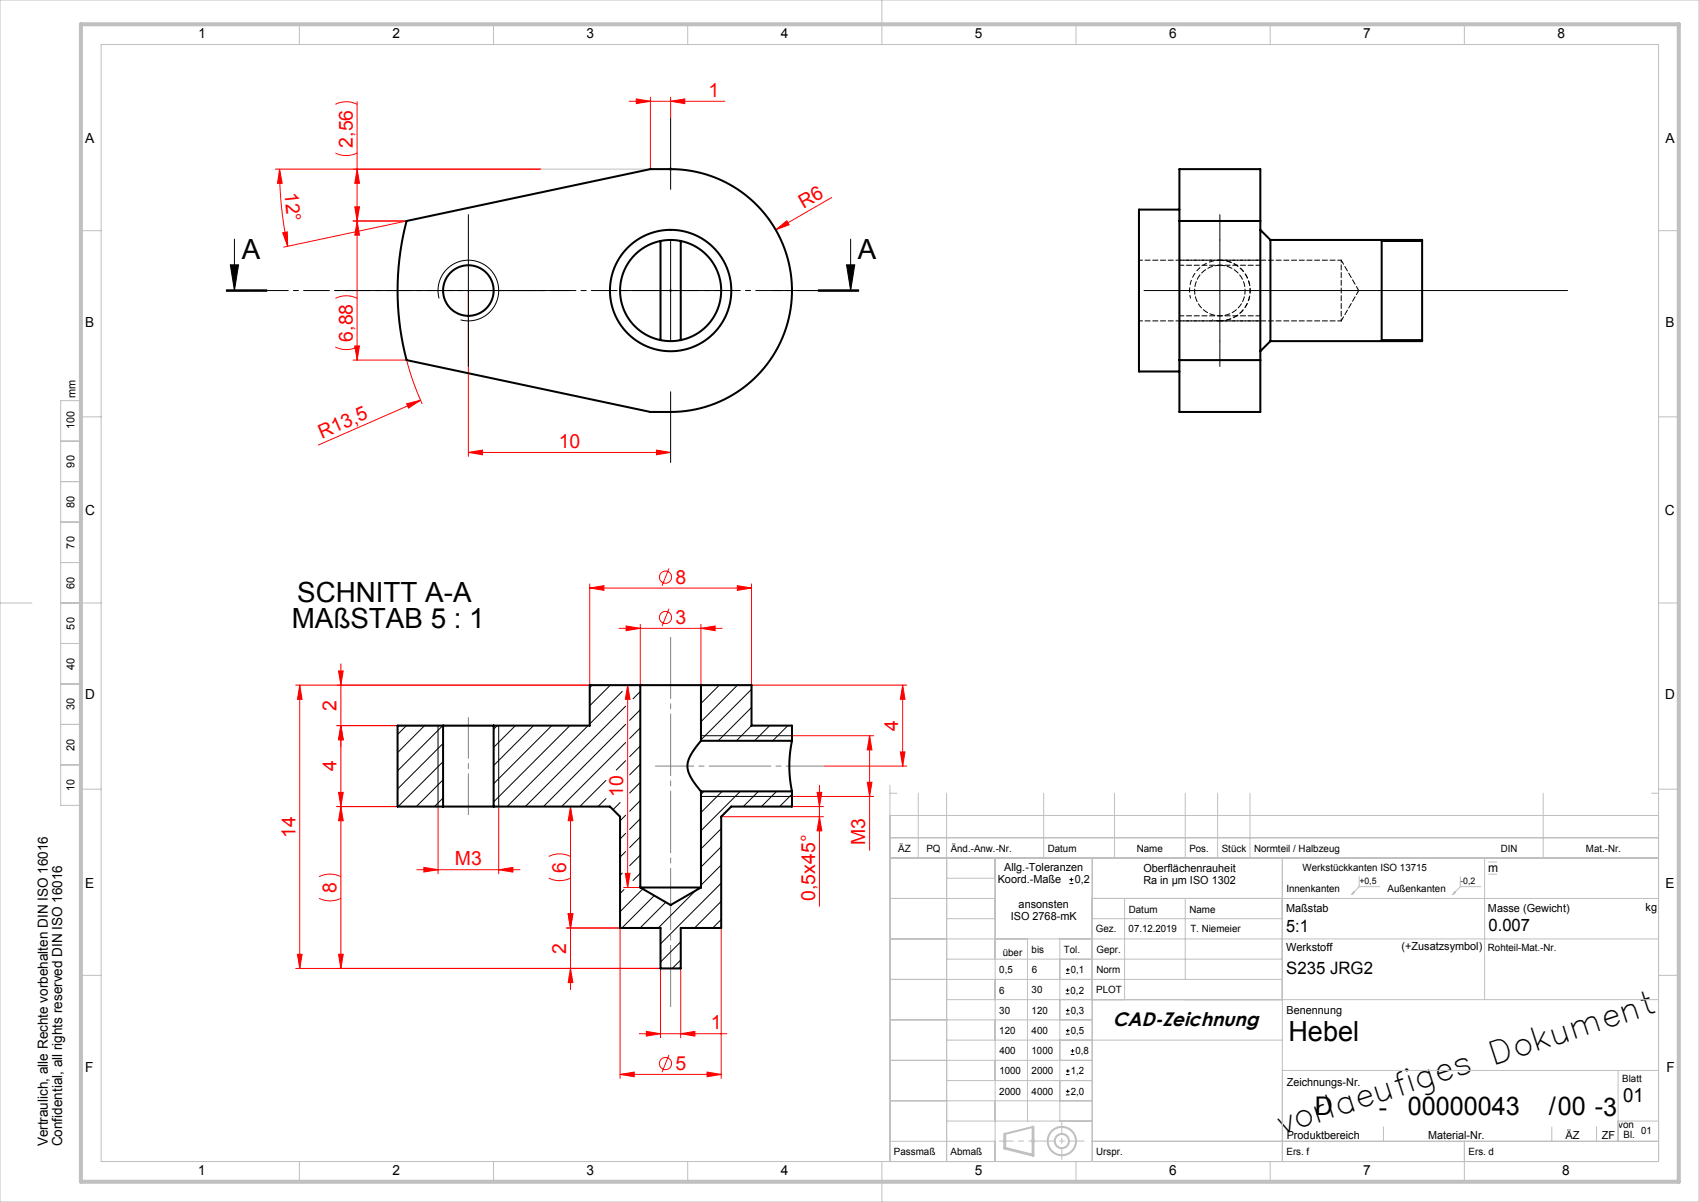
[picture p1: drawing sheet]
<svg xmlns="http://www.w3.org/2000/svg" width="420mm" height="297mm" viewBox="0 0 420 297" stroke-linecap="round" stroke-linejoin="round" font-family="sans-serif">
<g fill="none" stroke="#f00" stroke-width=".25">
<path d="M82.9 37.8a6 6 0 0 0 5.4 0M82.9 25.8a6 6 0 0 1 5.4 0M88.3 25.1v63.9M155.5 25h23.7M157.3 24.4l3.5 .6-3.5 .6zM160.8 24v17.8M165.8 25l3.5-.6v1.2zM165.8 24v5.3M68.1 41.8h65.6M69.1 41.8l.7 3.5h-1.2zM69.1 41.8l.5 9.6 1.5 9.4M69.9 57.5l1.1-.2 .1 3.5z"/>
<path d="M87.3 54.6h13.2l-30.4 6.5M87.7 51.1h1.2l-.6 3.5zM88.3 41.8l.6 3.5h-1.2zM88.3 54.6l.6 3.5h-1.2zM191.8 56.8l2.7-2.3 .6 1zM205.6 48.8l-13.8 8M82.9 73.7a6 6 0 0 1 5.4 0M115.8 71.8v41M82.9 85.7a6 6 0 0 0 5.4 0M87.3 89h13.2a67.5 67.5 0 0 0 3.9 10.8M87.7 85.5h1.2l-.6 3.5zM100.5 99.8l3.5-.9-3 1.9z"/>
<path d="M104 98.9l-25.3 11.1M115.8 111.8l3.5-.6v1.2zM115.8 111.8h50M162.3 111.2l3.5 .6-3.5 .6zM145.8 145.3l3.5-.6v1.2zM145.8 144.3v25h-72.7M145.8 145.3h40M153 155.3h25.5M154.8 154.7l3.5 .6-3.5 .5zM158.3 154.3v15M165.4 150.4l-1.7 4.3M165.4 140.5l-1.7 4.3"/>
<path d="M173.3 155.3l3.5-.6v1.1zM173.3 154.3v15M182.3 144.7l3.5 .6-3.5 .6zM185.8 144.3v25h38.3M74.1 169.3v70M74.1 169.3l.6 3.5h-1.2zM83.3 179.3h38.7M83.7 165.8h1.1l-.5 3.5zM84.3 179.3l.5 3.5h-1.1zM84.3 164v75.3M155.2 169.3l.5 3.5h-1.1zM155.2 169.3v50"/>
<path d="M223.1 169.3l.6 3.5h-1.1zM223.1 169.3v20M83.3 199.3h38.7M83.7 195.8h1.1l-.5 3.5zM84.3 199.3l.5 3.5h-1.1zM108.3 199.3v16.6M123.3 199.3v16.6M141 199.3l.6 3.5h-1.1zM141 199.3v45.2M195.8 199.3h7.8M195.8 181.8h20.2M195.8 196.8h20.2"/>
<path d="M202 195.8h1.2l-.6 3.5zM202.6 194v29.9M203.8 189.3h20.3M214.4 193.3h1.2l-.6 3.5zM215 181.8v28.3M215 181.8l.6 3.5h-1.2zM222.6 185.8h1.1l-.6 3.5zM78.9 216.6a6 6 0 0 1 5.4 0M103 214.9h25.5M104.8 214.3l3.5 .6-3.5 .6zM123.3 214.9l3.5-.6v1.2zM135.7 217a6 6 0 0 0 5.3 0"/>
<path d="M135.7 211.6a6 6 0 0 1 5.3 0M154.2 219.3h4.1M154.6 215.8h1.1l-.5 3.5zM178.3 201.8h25.3M202.6 201.8l.6 3.5h-1.2zM73.1 239.3h90.2v17.1M73.5 235.8h1.2l-.6 3.5zM78.9 222a6 6 0 0 0 5.4 0M83.7 235.8h1.1l-.5 3.5zM140 229.3h13.3v37.2M140.5 225.8h1.1l-.6 3.5zM141 239.3l.6 3.5h-1.1z"/>
<path d="M168.3 239.3v17.1M178.3 229.3v37.2M158 255.4h21.7M159.8 254.8l3.5 .6-3.5 .6zM168.3 255.4l3.5-.6v1.2zM153.3 265.5l3.5-.6v1.2zM153.3 265.5h25M165.4 260.6l-1.7 4.3M174.8 264.9l3.5 .6-3.5 .6z"/>
<circle cx="164.5" cy="152.6" r="1.5"/>
<circle cx="164.5" cy="142.6" r="1.5"/>
<circle cx="164.5" cy="262.8" r="1.5"/>
</g>
<g fill="none" stroke="#000" stroke-width=".25">
<path d="M165.8 29.3v17.5M58 59.1v12.7M115.8 53v37.5M165.8 59.3v25M210.3 59.1v12.7M301.6 53v37.5M56 72h10zM56 71.8h10M56 71.6h10M56.9 65.4h2.1l-1 6.4zM82.9 71.8h57.9M108.5 73.7a7.5 7.5 0 0 1 6.6-9.4 7.5 7.5 0 0 1 8.2 8.1 7.5 7.5 0 0 1-9.5 6.6"/>
<path d="M153.3 71.8h25M190.8 71.8h21.5M202.3 71.6h10M202.3 72h10M209.3 65.4h2l-1 6.4zM282.8 71.8h104.7M165.8 96.8v17.5M108.3 199.3v-20h15v20M173.3 181.8h22.5M173.3 196.8h22.5M264.4 218.3h.9M264.4 217.3h.9"/>
<path d="M264.8 216.9v.9M263.5 239.6h.9M263.9 239.2v.9M263.5 245.5h.8M263.5 244.7h.8M263.5 255.5h.9M263.5 254.7h.9M263.5 250.6h.9M263.5 249.7h.9M263.5 240.5h.9M263.9 244.2v.9M263.9 249.2v.9"/>
<path d="M263.9 254.2v.9M264.7 259.7h.9M265.1 259.2v.9M263.5 270.5h.9M263.5 269.7h.9M263.5 265.5h.9M263.5 264.6h.9M263.9 269.2v.9M263.9 264.2v.9M264.7 260.5h.9"/>
</g>
<path d="M301.6 79.3a7.5 7.5 0 0 0 7.5-7.5 7.5 7.5 0 0 0-7.5-7.5" fill="none" stroke="#000" stroke-width=".25" stroke-dasharray="1.3 .6" stroke-dashoffset=".3" stroke-linecap="butt"/>
<path d="M301.6 64.3a7.5 7.5 0 0 0-7.3 9.4M301.8 64.3a7.5 7.5 0 0 1 7.3 7.6 7.5 7.5 0 0 1-7.5 7.4" fill="none" stroke="#000" stroke-width=".25" stroke-dasharray="1.3 .6" stroke-dashoffset=".4" stroke-linecap="butt"/>
<path d="M299.6 79l2 .3" fill="none" stroke="#000" stroke-width=".25" stroke-dasharray="1.3 .6" stroke-dashoffset="1" stroke-linecap="butt"/>
<g fill="none" stroke="#c0c0c0" stroke-width=".25">
<path d="M0 0h420v297h-420zM25 11h385v276h-385zM74 6v5M122 6v5M170 6v5M218 0v11M266 6v5M314 6v5M362 6v5M20 57h5M133.7 41.8h32.6M165.4 41.4l.7 .7"/>
<path d="M165.8 41.3v1M166.1 41.4l-.7 .7M410 57h5M165.3 71.8h1M165.4 71.4l.7 .7M165.8 71.3v1M166.1 71.4l-.7 .7M15 99h5v100h-5zM15 119h5M15 109h5M20 103h5M410 103h5"/>
<path d="M15 139h5M15 129h5M0 149h7.9M15 149h10M15 159h5M410 149h5M15 169h5M15 179h5M15 189h5M20 195h5M220 194v93M220 196h1.7"/>
<path d="M227 196v16M234 196v91M258 196v16M275.5 196v16M293 196v16M301 196v16M309 196v16M381.5 196v16M408.3 196h1.7M410 195h5M220 212h190M220 207h190"/>
<path d="M220 201.5h190M234 217h12M246 212v75M270 212v75M317 212v75M336 216.6v2.5M336 219.1h5.1M336 219.1l-1.8 1.9M361 219.1h5.1M361 216.6v2.5M361 219.1l-1.8 1.9M367 212v35"/>
<path d="M368 213h2M368 216h2M220 232h190M220 222h26M234 227h12M234 237h83M254 232v45M262 232v45M270 222h140M270 227h47M278 222v25M293 222v20"/>
<path d="M334.6 220.4l.2 .2-.6 .4zM359.6 220.4l.2 .2-.6 .4zM20 241h5M220 242h97M220 252h50M234 247h176M234 257h83M410 241h5M220 262h50M220 272h50M234 267h36M234 277h36"/>
<path d="M317 264.5h93M342 278.4v3.6M383.6 278.4v3.6M394.7 278.4v3.6M400 277h10M400 264.5v17.5M74 287v5M122 287v5M170 287v5M218 287v10M220 282h26M247.9 281.9h1"/>
<path d="M248 281.6l.7 .7M248.4 281.4v1M248.7 281.6l-.7 .7M254.9 281.9h1M255 281.6l.7 .7M255.4 281.4v1M255.7 281.6l-.7 .7M266 287v5M270 282h140M314 287v5M362 282v10"/>
</g>
<g fill="none" stroke="#c0c0c0" stroke-width=".5">
<path d="M255.4 278.4l-7 1.8"/>
<circle cx="262.5" cy="281.9" r="3.5"/>
<circle cx="262.5" cy="281.9" r="1.75"/>
</g>
<path d="M301.3 64.3h.5" fill="none" stroke="#000" stroke-width=".25" stroke-dasharray="1.3 .6"/>
<path d="M291.6 79.3h20M311.6 64.3h-20" fill="none" stroke="#000" stroke-width=".25" stroke-dasharray="1.3 .6" stroke-dashoffset=".2"/>
<path d="M212.3 71.8h-156.3" fill="none" stroke="#000" stroke-width=".25" stroke-dasharray="6.3 1.3 1.3 1.3" stroke-dashoffset="1.2"/>
<path d="M165.8 157.5v91.2" fill="none" stroke="#808080" stroke-width=".25" stroke-dasharray="15.2 1.3 1.3 1.3" stroke-dashoffset=".1"/>
<path d="M162 189.3h41.8" fill="none" stroke="#808080" stroke-width=".25" stroke-dasharray="15.2 1.3 1.3 1.3" stroke-dashoffset="5.8"/>
<path d="M115.8 177.3v24" fill="none" stroke="#808080" stroke-width=".25" stroke-dasharray="15.2 1.3 1.3 1.3" stroke-dashoffset="5.1"/>
<path d="M262.5 286.5v-9.2" fill="none" stroke="#c0c0c0" stroke-width=".25" stroke-dasharray="6.3 1.3 1.3 1.3" stroke-dashoffset="3.7"/>
<path d="M247 281.9h21" fill="none" stroke="#c0c0c0" stroke-width=".25" stroke-dasharray="6.3 1.3 1.3 1.3" stroke-dashoffset="2.8"/>
<path d="M255.4 278.4v7l-7-1.7v-3.5" fill="none" stroke="#c0c0c0" stroke-width=".7"/>
<path d="M20 6h395v286h-395z" fill="none" stroke="#c0c0c0" stroke-width="1"/>
<path d="M209.3 65.4h2l-1 6.4zM56.9 65.4h2.1l-1 6.4z" fill="#000"/>
<g fill="#f00">
<path d="M100.5 99.8l3.5-.9-3 1.9z"/>
<path d="M191.8 56.8l2.7-2.3 .6 1z"/>
<path d="M87.7 51.1h1.2l-.6 3.5zM88.3 41.8l.6 3.5h-1.2z"/>
<path d="M69.1 41.8l.7 3.5h-1.2zM69.9 57.5l1.1-.2 .1 3.5z"/>
<path d="M87.7 85.5h1.2l-.6 3.5zM88.3 54.6l.6 3.5h-1.2z"/>
<path d="M115.8 111.8l3.5-.6v1.2zM162.3 111.2l3.5 .6-3.5 .6zM157.3 24.4l3.5 .6-3.5 .6zM165.8 25l3.5-.6v1.2z"/>
<path d="M173.3 155.3l3.5-.6v1.1zM154.8 154.7l3.5 .6-3.5 .5z"/>
<path d="M222.6 185.8h1.1l-.6 3.5zM223.1 169.3l.6 3.5h-1.1z"/>
<path d="M154.6 215.8h1.1l-.5 3.5zM155.2 169.3l.5 3.5h-1.1z"/>
<path d="M141 239.3l.6 3.5h-1.1zM140.5 225.8h1.1l-.6 3.5zM83.7 195.8h1.1l-.5 3.5zM84.3 179.3l.5 3.5h-1.1z"/>
<path d="M140.5 225.8h1.1l-.6 3.5zM141 199.3l.6 3.5h-1.1z"/>
<path d="M84.3 179.3l.5 3.5h-1.1zM83.7 165.8h1.1l-.5 3.5z"/>
<path d="M84.3 199.3l.5 3.5h-1.1zM83.7 235.8h1.1l-.5 3.5zM74.1 169.3l.6 3.5h-1.2zM73.5 235.8h1.2l-.6 3.5zM215 181.8l.6 3.5h-1.2zM214.4 193.3h1.2l-.6 3.5zM202 195.8h1.2l-.6 3.5zM202.6 201.8l.6 3.5h-1.2z"/>
<path d="M104.8 214.3l3.5 .6-3.5 .6zM123.3 214.9l3.5-.6v1.2zM159.8 254.8l3.5 .6-3.5 .6zM168.3 255.4l3.5-.6v1.2zM145.8 145.3l3.5-.6v1.2zM182.3 144.7l3.5 .6-3.5 .6zM153.3 265.5l3.5-.6v1.2zM174.8 264.9l3.5 .6-3.5 .6z"/>
</g>
<g fill="none" stroke="#000" stroke-width=".5">
<path d="M100.5 54.6l60.3-12.8h5a30 30 0 0 1 30 30 30 30 0 0 1-30 30h-5l-60.3-12.8a67.5 67.5 0 0 1 0-34.4zM163.3 59.5a12.5 12.5 0 0 1 5 0M163.3 59.5a12.5 12.5 0 0 0-10 12.3 12.5 12.5 0 0 0 10 12.2M163.3 59.5v24.5M168.3 59.5a12.5 12.5 0 0 1 10 12.3 12.5 12.5 0 0 1-10 12.2M168.3 59.5v24.5M291.6 54.6v34.4M291.6 51.8h-10v40h10M291.6 54.6v-12.8h20v12.8M291.6 54.6h20M311.6 54.6v34.4M311.6 56.8l2.5 2.5"/>
<path d="M314.1 59.3v25M314.1 59.3h37.5v.2M351.6 59.5h-10v24.5h10M351.6 59.5v24.5M163.3 84a12.5 12.5 0 0 0 5 0M291.6 89v12.8h20v-12.8M291.6 89h20M314.1 84.3l-2.5 2.5M351.6 84v.3h-37.5M109.5 179.3h12.5M109.5 179.3h-11.2v20h11.2M109.5 179.3v20"/>
<path d="M122 179.3v20M158.3 169.3h15M158.3 169.3v50M158.3 169.3h-12.5v10h-23.8M173.3 169.3v13.7M173.3 169.3h12.5v10h10v3.7M109.5 199.3h12.5M173.3 183l-1 1.2a9.2 9.2 0 0 0-2.4 5.4 12.8 12.8 0 0 0 3.2 5.7l.2 .2M173.3 195.5v23.8M173.3 183h22.5M173.3 195.5h22.5M195.8 183a30 30 0 0 0 0 12.5"/>
<path d="M195.8 195.5v3.8h-15l-2.5 2.5v27.5h-10v10h-5v-10h-10v-27.5l-2.5-2.5h-28.8M158.3 219.3h15M158.3 219.3l7.5 4.3 7.5-4.3"/>
<circle cx="115.8" cy="71.8" r="6.3"/>
<circle cx="165.8" cy="71.8" r="15"/>
</g>
<g fill="none" stroke="#000" stroke-width=".25">
<path d="M100.5 179.3l-2.2 2.2M105 179.3l-6.7 6.7M109.4 179.3l-11.1 11.2M122.9 179.3l-.9 .9M127.4 179.3l-5.4 5.4M131.9 179.3l-9.9 9.9M136.4 179.3l-14.4 14.3M140.9 179.3l-18.9 18.8M145.4 179.3l-20 20M146.4 169.3l-.6 .6M150.9 169.3l-5.1 5.1M153.8 170.8l-8 8.1"/>
<path d="M154.7 174.5l-24.8 24.8M154.7 179l-20.3 20.3M158.3 170.9l-1.8 1.8M158.3 175.4l-2.6 2.6M158.3 179.9l-2.6 2.6M173.3 169.3h.1M177.8 169.3l-4.5 4.5M182.3 169.3l-9 9M185.8 170.3l-12.5 12.5M185.8 174.8l-8.3 8.2M185.8 179.3l-3.8 3.7M190.3 179.3l-3.8 3.7"/>
<path d="M194.8 179.3l-3.8 3.7M109.5 183.7l-11.2 11.2M109.5 188.2l-11.1 11.1M109.5 192.7l-6.6 6.6M109.5 197.2l-2.1 2.1M149.8 192.8l-6.5 6.5M149.8 197.3l-2 2M153.3 198.3l-1.8 1.8M154.7 183.5l-15.9 15.8M154.7 188l-2.4 2.3M158.3 184.3l-2.6 2.7M158.3 188.8l-2.6 2.7"/>
<path d="M158.3 193.3l-2.6 2.6M158.3 197.8l-2.6 2.6M174 195.5l-.7 .8M178.5 195.5l-5.2 5.3M183 195.5l-9.7 9.8M187.5 195.5l-3.8 3.8M192 195.5l-3.8 3.8M195.8 182.8l-.3 .2M195.8 196.2l-3.1 3.1M153.8 215.7l-.5 .6M154.3 219.8l-1 1M154.7 201.4l-1.4 1.4"/>
<path d="M154.7 205.9l-1.4 1.4M154.7 210.4l-1.4 1.4M158.3 202.3l-2.6 2.6M158.3 206.8l-2.6 2.6M158.3 211.3l-2.6 2.6M158.3 215.8l-1.8 1.8M158.9 219.6l-5.6 5.7M178.3 204.8l-5 5M178.3 209.2l-5 5M178.3 213.7l-5 5M178.3 218.2l-15 15M161.7 221.3l-8 8"/>
<path d="M164.6 222.9l-6.4 6.4M168.3 232.7l-5 5M168.3 237.2l-2.1 2.1M172 220.1l-9.3 9.2M178.3 222.7l-6.6 6.6M178.3 227.2l-2.1 2.1"/>
</g>
<path d="M331.6 64.3v15" fill="none" stroke="#000" stroke-width=".25" stroke-dasharray="1.3 .6" stroke-dashoffset=".8"/>
<path d="M301.6 65.5a6.2 6.2 0 0 1 5.4 9.3 6.2 6.2 0 0 1-10.7 .3 6.2 6.2 0 0 1 4.9-9.6h.4M331.6 79.3l4.3-7.5M335.9 71.8l-4.3-7.5" fill="none" stroke="#000" stroke-width=".25" stroke-dasharray="1.3 .6" stroke-dashoffset=".1"/>
<path d="M291.6 78h20M311.6 65.5h-20" fill="none" stroke="#000" stroke-width=".25" stroke-dasharray="1.3 .6" stroke-dashoffset=".2"/>
<path d="M281.6 79.3h50M331.6 64.3h-50" fill="none" stroke="#000" stroke-width=".25" stroke-dasharray="1.3 .6" stroke-dashoffset=".4"/>
<text font-size="7.8" x="317.2" y="280.1" transform="rotate(-18 317.2 280.1)">vorlaeufiges Dokument</text>
<g font-size="6.9">
<text x="59.8" y="63.9">A</text>
<text x="212.1" y="63.9">A</text>
<text x="73.5" y="148.7">SCHNITT A-A</text>
<text x="72.1" y="155.2">MAßSTAB 5 : 1</text>
<text x="318.5" y="257.2">Hebel</text>
</g>
<g font-size="6.3">
<text x="325" y="275.4">D</text>
<text x="340.8" y="275.7">-</text>
<text x="348" y="275.4">00000043</text>
<text x="382.8" y="275.5">/00 -3</text>
</g>
<g font-size="4.8" fill="#f00">
<text x="175.2" y="23.9">1</text>
<text x="87.2" y="36.5" transform="rotate(-90 87.2 36.5)">2,56</text>
<text x="70.3" y="47.6" transform="rotate(84 70.3 47.6)">12°</text>
<text x="198.6" y="51.6" transform="rotate(-30 198.6 51.6)">R6</text>
<text x="87.2" y="84.4" transform="rotate(-90 87.2 84.4)">6,88</text>
<text x="79.5" y="108.4" transform="rotate(-24 79.5 108.4)">R13,5</text>
<text x="138.1" y="110.7">10</text>
<text x="167" y="144.2">8</text>
<text x="167" y="154.2">3</text>
<text x="83.2" y="175.6" transform="rotate(-90 83.2 175.6)">2</text>
<text x="222.1" y="180.6" transform="rotate(-90 222.1 180.6)">4</text>
<text x="83.2" y="190.6" transform="rotate(-90 83.2 190.6)">4</text>
<text x="154.1" y="197" transform="rotate(-90 154.1 197)">10</text>
<text x="73" y="207" transform="rotate(-90 73 207)">14</text>
<text x="213.9" y="208.8" transform="rotate(-90 213.9 208.8)">M3</text>
<text x="112.4" y="213.8">M3</text>
<text x="140" y="215.6" transform="rotate(-90 140 215.6)">6</text>
<text x="83.2" y="220.6" transform="rotate(-90 83.2 220.6)">8</text>
<text x="201.5" y="222.6" transform="rotate(-90 201.5 222.6)">0,5x45°</text>
<text x="140" y="235.6" transform="rotate(-90 140 235.6)">2</text>
<text x="175.7" y="254.3">1</text>
<text x="167" y="264.4">5</text>
</g>
<g font-size="4.8">
<text x="275.1" y="253.4">CAD-Zeichnung</text>
<text x="401.2" y="272.3">01</text>
</g>
<g font-size="4.2">
<text x="318" y="230.2">5:1</text>
<text x="368" y="230">0.007</text>
<text x="317.9" y="240.6">S235 JRG2</text>
</g>
<g font-size="3.4">
<text x="49" y="9.3">1</text>
<text x="97" y="9.3">2</text>
<text x="145" y="9.3">3</text>
<text x="193" y="9.3">4</text>
<text x="241" y="9.3">5</text>
<text x="289.1" y="9.3">6</text>
<text x="337" y="9.3">7</text>
<text x="385" y="9.3">8</text>
<text x="21" y="35.3">A</text>
<text x="411.7" y="35.3">A</text>
<text x="21.1" y="80.8">B</text>
<text x="411.7" y="80.7">B</text>
<text x="21.1" y="127.3">C</text>
<text x="411.6" y="127.3">C</text>
<text x="21.1" y="172.8">D</text>
<text x="411.6" y="172.7">D</text>
<text x="21" y="219.3">E</text>
<text x="411.7" y="219.3">E</text>
<text x="21.1" y="264.8">F</text>
<text x="411.9" y="264.8">F</text>
<text x="11.9" y="283.3" transform="rotate(-90 11.9 283.3)">Vertraulich, alle Rechte vorbehalten DIN ISO 16016</text>
<text x="15.4" y="283.3" transform="rotate(-90 15.4 283.3)">Confidential, all rights reserved DIN ISO 16016</text>
<text x="49" y="290.3">1</text>
<text x="97.1" y="290.3">2</text>
<text x="145" y="290.4">3</text>
<text x="193.1" y="290.4">4</text>
<text x="241" y="290.3">5</text>
<text x="289" y="290.3">6</text>
<text x="337" y="290.3">7</text>
<text x="386.2" y="290.4">8</text>
</g>
<text font-size="3" x="367.9" y="215.5">m</text>
<g font-size="2.7">
<text x="18.6" y="98.2" transform="rotate(-90 18.6 98.2)">mm</text>
<text x="18.4" y="106" transform="rotate(-90 18.4 106)">100</text>
<text x="18.4" y="115.5" transform="rotate(-90 18.4 115.5)">90</text>
<text x="18.4" y="125.5" transform="rotate(-90 18.4 125.5)">80</text>
<text x="18.4" y="135.5" transform="rotate(-90 18.4 135.5)">70</text>
<text x="18.4" y="145.5" transform="rotate(-90 18.4 145.5)">60</text>
<text x="18.4" y="155.5" transform="rotate(-90 18.4 155.5)">50</text>
<text x="18.4" y="165.5" transform="rotate(-90 18.4 165.5)">40</text>
<text x="18.4" y="175.5" transform="rotate(-90 18.4 175.5)">30</text>
<text x="18.4" y="185.5" transform="rotate(-90 18.4 185.5)">20</text>
<text x="18.4" y="195.5" transform="rotate(-90 18.4 195.5)">10</text>
<text x="248.3" y="215.3">Allg.-Toleranzen</text>
<text x="282.7" y="215.4">Oberflächenrauheit</text>
<text x="246.6" y="218.3">Koord.-Maße</text>
<text x="265.7" y="218.3">0,2</text>
<text x="282.6" y="218.4">Ra in µm ISO 1302</text>
<text x="249.9" y="227.3">ISO 2768-mK</text>
<text x="251.8" y="224.3">ansonsten</text>
<text x="317.9" y="225.3">Maßstab</text>
<text x="367.8" y="225.3">Masse (Gewicht)</text>
<text x="406.8" y="225.2">kg</text>
<text x="317.9" y="234.9">Werkstoff</text>
<text x="346.5" y="234.9">(+Zusatzsymbol)</text>
<text x="318.1" y="250.5">Benennung</text>
<text x="318.1" y="268.4">Zeichnungs-Nr.</text>
<text x="318.1" y="281.5">Produktbereich</text>
<text x="353.1" y="281.4">Material-Nr.</text>
<text x="387" y="281.4">ÄZ</text>
<text x="396" y="281.4">ZF</text>
</g>
<g font-size="2.5">
<text x="222" y="210.5">ÄZ</text>
<text x="229" y="210.5">PQ</text>
<text x="235" y="210.5">Änd.-Anw.-Nr.</text>
<text x="259" y="210.5">Datum</text>
<text x="281" y="210.5">Name</text>
<text x="294" y="210.5">Pos.</text>
<text x="302" y="210.5">Stück</text>
<text x="310" y="210.5">Normteil / Halbzeug</text>
<text x="322" y="215.3">Werkstückkanten ISO 13715</text>
<text x="371" y="210.5">DIN</text>
<text x="392" y="210.5">Mat.-Nr.</text>
<text x="318" y="220.5">Innenkanten</text>
<text x="343" y="220.5">Außenkanten</text>
<text x="279" y="225.5">Datum</text>
<text x="294" y="225.5">Name</text>
<text x="270.9" y="230.2">Gez.</text>
<text x="279" y="230.2">07.12.2019</text>
<text x="294.3" y="230.2">T. Niemeier</text>
<text x="247.9" y="236.3">über</text>
<text x="255" y="235.5">bis</text>
<text x="263" y="235.5">Tol.</text>
<text x="271" y="235.5">Gepr.</text>
<text x="367.8" y="234.9">Rohteil-Mat.-Nr.</text>
<text x="247" y="245.5">6</text>
<text x="247" y="240.5">0,5</text>
<text x="255" y="245.5">30</text>
<text x="255.1" y="240.5">6</text>
<text x="264.7" y="245.5">0,2</text>
<text x="264.7" y="240.5">0,1</text>
<text x="271" y="245.5">PLOT</text>
<text x="271" y="240.5">Norm</text>
<text x="247" y="250.5">30</text>
<text x="255" y="250.5">120</text>
<text x="264.7" y="250.5">0,3</text>
<text x="247" y="255.5">120</text>
<text x="255" y="255.5">400</text>
<text x="264.7" y="255.5">0,5</text>
<text x="247.1" y="260.5">400</text>
<text x="255" y="260.5">1000</text>
<text x="265.9" y="260.5">0,8</text>
<text x="247.1" y="265.5">1000</text>
<text x="255" y="265.5">2000</text>
<text x="264.7" y="265.5">1,2</text>
<text x="401" y="267.3">Blatt</text>
<text x="247" y="270.5">2000</text>
<text x="255" y="270.5">4000</text>
<text x="264.7" y="270.5">2,0</text>
<text x="400" y="278.8">von</text>
<text x="401.3" y="281.1">Bl.</text>
<text x="405.7" y="280.2">01</text>
<text x="221" y="285.3">Passmaß</text>
<text x="235" y="285.3">Abmaß</text>
<text x="271" y="285.3">Urspr.</text>
<text x="318" y="285.3">Ers. f</text>
<text x="363" y="285.3">Ers. d</text>
</g>
<g font-size="2.2">
<text x="336" y="218.4">+0,5</text>
<text x="361" y="218.4">-0,2</text>
</g>
</svg>
